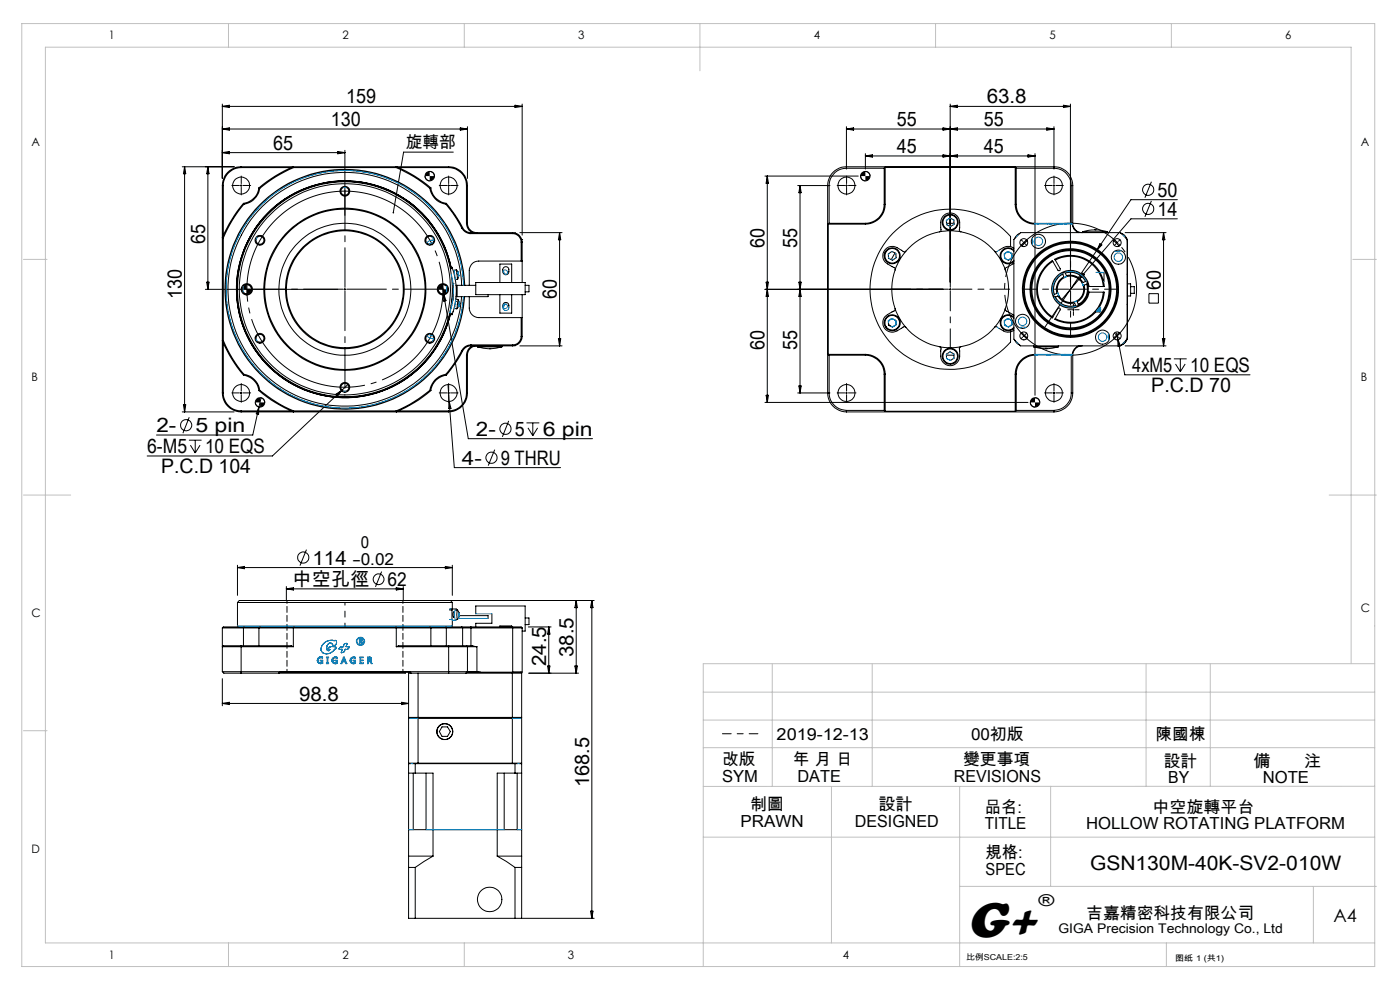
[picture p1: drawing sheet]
<svg xmlns="http://www.w3.org/2000/svg" width="297mm" height="210mm" viewBox="0 0 297 210" stroke-linecap="round" stroke-linejoin="round" font-family="sans-serif">
<g fill="none" stroke="#000" stroke-width=".21">
<path d="M38.7 35.4h11M39.2 35.4l.2 1.5h-.5zM39.2 35.4v52M44.1 35.4v26M44.1 35.4l.2 1.5h-.4zM47.2 27.4h52M47.2 22.1v15.7M47.2 22.6l1.4-.3v.5zM47.2 27.4l1.4-.3v.5zM47.2 32.4l1.4-.3v.5zM47.2 32.4h26M47.2 22.6h63.6"/>
<path d="M47.2 39.4h.2M47.2 39.4v44M47.4 39.4v10.6M51 39.4h.4M51.2 35.6a3.8 3.8 0 0 0-3.8 3.8M51.2 35.4a4 4 0 0 0-4 4M51.2 35.4v.2M51.2 39.1v.5M51.2 35.4h44M51.2 35.6h10.6M54.9 39.9a3.9 3.9 0 0 1-3.3 3.2M54.9 39.9l.2 .1"/>
<path d="M55.1 40a4 4 0 0 1-3.3 3.3M62.3 35.6a28.2 28.2 0 0 0-7.2 4.4M62.3 35.6l-.1-.2a27.3 27.3 0 0 0-7.3 4.5M62.3 35.6h21.7M71.6 32.1l1.6 .3-1.6 .2zM73.2 31.9v13.8M84 35.6a27.2 27.2 0 0 1 7.2 4.4M84 35.6l.1-.2a26.7 26.7 0 0 1 7.3 4.5M84.6 35.6h10.6M90.2 37.4a1.02 1.02 0 0 0 1 1M91.2 36.4a.96 .96 0 0 1 .9 1M91.2 40a4 4 0 0 0 3.4 3.3"/>
<path d="M91.4 39.9a3.8 3.8 0 0 0 3.3 3.2M91.4 39.9l-.2 .1M95 39.4h.4M95.2 39.1v.5M95.2 35.6a3.8 3.8 0 0 1 3.8 3.8M95.2 35.4a4 4 0 0 1 4 4M95.2 35.4v.2M96.2 32.3h-10.6l-2.2 12.8M97.6 27.1l1.6 .3-1.6 .2zM99 39.4h.2M99 39.4v8M99.2 26.9v10.9"/>
<path d="M99.2 39.4v8M109.3 22.3l1.5 .3-1.5 .2zM110.8 22.1v27.8M162.3 37.4h19.8M162.8 37.4v48M162.8 37.4l.2 1.5h-.5zM169.2 39.4h6.9M169.7 39.4v44M169.7 39.4l.3 1.5h-.5zM179.4 39.4h.4M179.6 26.9v9M179.6 27.4l1.5-.3v.5z"/>
<path d="M179.6 39.1v.5M182.6 37.4a1.02 1.02 0 0 0 1 1M183.6 32.6v3.3M183.6 33.1l1.5-.3v.5zM183.6 36.4a1.02 1.02 0 0 1 1 1M187.6 35.7h-8a3.6 3.6 0 0 0-3.7 3.7v8M187.6 35.7v7.6M187.8 35.5l-.2 .2M187.8 35.5h27.6M187.8 35.5v7.8M200.1 32.8v.5l3-.5v.5zM200.1 27.1v.5l3-.5v.5z"/>
<path d="M201.6 22.1v37.8M201.6 22.6l1.5-.3v.5zM201.6 22.6h25.5M215.4 35.5l.2 .2M215.4 35.5v7.8M215.6 35.7h8a3.6 3.6 0 0 1 3.7 3.7M215.6 35.7v7.6M218.1 32.8l1.5 .3-1.5 .2zM219.6 32.6v51.2M219.6 33.1h-36M222.1 27.1l1.5 .3-1.5 .2zM223.4 39.4h.4"/>
<path d="M223.6 39.1v.5M223.6 26.9v9M223.6 27.4h-44M225.6 22.3l1.5 .3-1.5 .2zM227.1 22.1v37.8M227.3 39.4h.3M227.3 39.4v8h.3M227.6 39.4a4 4 0 0 0-4-4h-44a4 4 0 0 0-4 4v44a4 4 0 0 0 4 4M227.6 39.4v8M244.3 38.6l-1.4 3.3M43.9 59.9h.4l-.2 1.5zM47.4 50.5v21.7"/>
<path d="M51.6 43.1a29.9 29.9 0 0 0-4.4 7.3l.2 .1M51.6 43.1l.2 .2M51.8 43.3a27.4 27.4 0 0 0-4.4 7.2M52 47.5h.1M52.2 47.4h.1M59.2 40.3v.1M59.4 40.2v.1M87 40.2v.1M87.2 40.3v.1M94.6 43.3a26.5 26.5 0 0 1 3.4 5.1M94.7 43.1a27.4 27.4 0 0 1 3.4 5.2M94.7 43.1l-.1 .2"/>
<path d="M95.4 49.6h.1M95.5 56.9l.4-.2 .1 .2M95.6 56.8a22.9 22.9 0 0 0-35-14.6 22.9 22.9 0 0 0-.6 38 22.9 22.9 0 0 0 35.5-13.6M95.7 56.8a23 23 0 0 0-33.5-15.7 23 23 0 0 0-5.2 36.6 23 23 0 0 0 36.5-5.6M96 56.9a14.3 14.3 0 0 1 0 9.7M96 56.9l-.4 .2M96 59.3l-.1 4.5M96.8 57.2l.4 .5M96.8 57.2l.3 2M96.8 57.2l-.5 .1M97.1 59.2l-.5 .1M97.3 58.1v.2"/>
<path d="M97.3 58.7l-.2 .5M97.3 58.3v.1M98 48.4a2.23 2.23 0 0 0 1.9 1.2M98.1 48.3a2 2 0 0 0 1.8 1M98.1 48.3l-.1 .1M99 47.4a2.19 2.19 0 0 0 1.3 1.9M99 47.4h.2M99.2 47.4a1.99 1.99 0 0 0 2 1.9M99.9 49.3h8.9M99.9 49.3v.3M99.9 49.6h8.9M100.9 59.9h10.5v2.6h-10.5z"/>
<path d="M106 59.9v-3.9h2.5v3.9M106.8 56.8l.4-.2a.85 .85 0 0 1 .8 .8 .85 .85 0 0 1-.8 .9l-.4-.2-.2-.5zM107.1 58.2h.4M108.8 49.6a1.81 1.81 0 0 1 1.8 1.8M108.8 49.3a2.05 2.05 0 0 1 2 2.1M108.8 49.3v.3M109.3 49.3l.1 .2M110.3 49.3h8.9M110.6 51.4v4M110.6 51.4h.2M110.7 50.8h.1M110.8 55.4h-9.2a1.99 1.99 0 0 0-2 2v3.1"/>
<path d="M110.8 51.4v8.5M118.7 49.3l.3 1.6h-.5zM118.7 49.3v24.1M162.5 59.9h.5l-.2 1.5zM169.5 59.9h.5l-.3 1.5zM175.7 47.5h7.9M175.7 47.5v27.7M175.9 47.4l-.2 .1M175.9 47.4h7.7M183.6 47.4v.1M187.6 43.3a4 4 0 0 1-4 4.1M187.6 43.3h.2"/>
<path d="M187.8 43.3a4.2 4.2 0 0 1-4.2 4.2M188.5 53.9l.7-.6 .8 .5 .1 .9-.8 .5-.8-.4zM189.9 53.7l-.8 1.4M189.9 57.2a12.3 12.3 0 0 0 0 8.3M192.2 53.3a.75 .75 0 0 1-1-.2 2.35 2.35 0 0 0-3.6 0 1.97 1.97 0 0 0 .7 2.9l.9 .5a.8 .8 0 0 1 .7 .7M192.2 53.3a12.7 12.7 0 0 0-2.3 3.9M199.3 49.2a.71 .71 0 0 0 .3-.9 2.36 2.36 0 0 1 1.4-3 2.01 2.01 0 0 1 2.6 1.9v1.1a.71 .71 0 0 0 .2 .9M199.3 49.2a12.5 12.5 0 0 0-7.1 4.1M199.3 49.2a12.1 12.1 0 0 1 4.5 0M200.8 47.4h1.6M201.5 46.2l.9 .5v.9l-.8 .5-.8-.4v-1M203.8 49.2a12.5 12.5 0 0 1 7.2 4.1"/>
<path d="M211 53.3l.2 .1 .4-.1M211 53.3a12.7 12.7 0 0 1 2.3 3.9M213 53.9l.8-.6 .9 .5v.9l-.8 .5-.8-.4M213.3 57.2a12.3 12.3 0 0 1 0 8.3M214.1 55v.1M214.4 52.3v-2.1a17 17 0 0 0-24.6-1.1 17 17 0 0 0 0 24.6 17 17 0 0 0 24.6-1.1v-2.2M214.4 52.3h-1l-1.5 .8M214.4 52.3l.7 .4M215.1 55.8l-1.2 .7a.8 .8 0 0 0-.6 .7M215.1 53.1a1.7 1.7 0 0 0-2.4 0 1.7 1.7 0 0 0 0 2.4 1.7 1.7 0 0 0 2.4-.1M215.1 53.3a1.54 1.54 0 0 0-2.3-.2 1.54 1.54 0 0 0 0 2.3 1.54 1.54 0 0 0 2.3-.2M215.4 43.3a4.2 4.2 0 0 0 4.2 4.2"/>
<path d="M215.4 43.3h.2M215.6 43.3a4 4 0 0 0 4 4.1M216.4 49.5l-.7 .4-.5 .7M217.1 51.3l.2 .3M217.3 51.3l-.2 .3M217.9 51l-1.1 1.2M222 47.4l.2 .1M222.8 47.4l.2 .1M223.3 55.4a7 7 0 0 0 0 11.9M223.3 55.4l-.1-.1a7.2 7.2 0 0 0 0 12.1l.1-.1M223.9 55.2l1 1.8a.29 .29 0 0 1-.1 .4 .29 .29 0 0 1-.4-.1l-1.1-1.9M223.9 55.2l-.1-.2a7.2 7.2 0 0 1 10.5 5.8h-3.4a3.8 3.8 0 0 0-5.9-2.6 3.8 3.8 0 0 0 0 6.4 3.8 3.8 0 0 0 5.9-2.6h3.4a7.2 7.2 0 0 1-10.5 5.7l.1-.1"/>
<path d="M223.9 55.2a7 7 0 0 1 10.2 5.6M225.4 58l.1 .2M225.5 58.2a3.6 3.6 0 0 0-1.8 4.3M225.5 58.2l.2 .5M225.7 58.7a3 3 0 0 0-1.5 3.5M225.7 58.7v.2a2.81 2.81 0 0 0-1.3 3.3h-.2M225.8 47.4l.2 .1M225.9 57.7l.1 .2M226 57.9a3.6 3.6 0 0 1 4.3 1.8M226 57.9l.2 .6M226.1 47.4l.1 .1M226.2 58.5a3 3 0 0 1 3.5 1.4"/>
<path d="M226.2 58.5l.1 .2a2.77 2.77 0 0 1 3.3 1.3l.1-.1M227.4 47.4v.1M227.5 47.5v.4a2.01 2.01 0 0 0 1.4 1.4M227.5 58.6a3.1 3.1 0 0 1 1.8 1M227.6 47.4a1.99 1.99 0 0 0 2 1.9M228.9 59.2l-3.6 4.3M229.7 58l.4 .3-1.2 .9zM229.7 49.2h5.2M229.7 49.2v.1M230.3 59.7l-.6 .2M230.5 59.6l-.2 .1M232.3 48.7l2.6 .5"/>
<path d="M232.3 48.7l-2.6 .5M232.3 48.7h.1M233.3 51.7l.5 .3-1.1 1.1zM234.2 57.8v2M234.9 49.2v.1M236.3 51l1.1 1.2M236.9 51.3l.2 .3M237.1 51.3l-.2 .3M237.8 49.5l.8 .4 .5 .9M237.8 49.5l.7 .4 .4 .7M238.7 49.3h8.7M239.1 50.8v21.1"/>
<path d="M239.1 50.8l-1.4-1.5h-21.2l-1.4 1.5v21.2l1.4 1.4h21.2M239.1 50.8v21.2l-1.4 1.4M239.1 58.2h.1M244.3 42.6l-1.4 3.4M246.8 49.3v24.1M246.8 49.3l.3 1.6h-.5zM249.8 46.4h-9.9l-11 12.8M249.8 42.4h-9.9l-18.4 27.2M43.6 61.4h28M47.4 72.2a27.4 27.4 0 0 0 4.4 7.2M47.4 72.2l-.2 .1a28.2 28.2 0 0 0 4.4 7.3M47.4 72.7v10.7"/>
<path d="M51.4 61.4a1.02 1.02 0 0 0 1 1M51.6 79.6a3.9 3.9 0 0 1 3.3 3.3M51.8 79.4a4 4 0 0 1 3.3 3.4M51.8 79.4l-.2 .2M52 75.2h.1M52.2 75.3h.1M52.4 60.4a1.02 1.02 0 0 1 1 1M73 61.4h.4M73.2 61.2v.4M93 61.4l.2 .6 .7 .4M93.8 60.4l.3 2M93.9 60.4a1.02 1.02 0 0 1 1.1 1"/>
<path d="M94.1 62.4l5.2 30.7h26.4M94.1 62.4l.5 1.4-.5 .1zM94.6 79.4a4 4 0 0 0-3.4 3.4M94.6 79.4l.1 .2M94.7 79.6a3.8 3.8 0 0 0-3.3 3.3M95.4 66.5l.5 .3 .1-.2M95.4 73.2h.1M95.4 66.3l.6 .3M95.5 66.6l-.5 2.1-1.5 3.4M95.6 66.6l-1.1 3.2-1 2.3M95.7 64.8l.1 .1M95.8 64.8l-.1 .5"/>
<path d="M96.1 60.1h.1M96.1 66.1h.1M96.1 60.6l-.1 3.3-.2-.1M96.2 60.9l-.1 2.8M96.4 65.4l.5 .1M96.4 64.9h.1M96.6 64h.1M96.7 63.5h.5M96.7 62.9h.2M96.7 60.5h.2M96.9 60.5v2.4M96.9 60.5h4"/>
<path d="M97.2 63.5l.2 .8M97.2 63.5l-.3 2M97.3 65l-.4 .5M97.3 64.6h.1M97.4 64.7h-.1M97.4 64.5h-.1M97.4 64.3v.1M97.4 64.3h.1M97.9 60.5a24.8 24.8 0 0 0-36-21.2 24.8 24.8 0 0 0-4 41.6 24.8 24.8 0 0 0 39.4-13.9l.6-4.1M98 74.4a27.8 27.8 0 0 1-3.4 5M98 74.4h.1M98.1 74.4a27.4 27.4 0 0 1-3.4 5.2"/>
<path d="M98.4 60.5a25.2 25.2 0 0 0-37.9-21 25.2 25.2 0 0 0-.6 43.3 25.2 25.2 0 0 0 38.5-19.9M98.6 60.5a25.4 25.4 0 0 0-37.5-21.6 25.4 25.4 0 0 0-2.6 43.2 25.4 25.4 0 0 0 39.8-16.9l.3-2.3M99 75.3h.2M99 75.3v8.1M99.2 75.3v8.1M99.6 62.9v2.5a2.05 2.05 0 0 0 2 2h9.2M99.9 73.4a2 2 0 0 0-1.8 1M99.9 73.2a2.17 2.17 0 0 0-1.9 1.2M99.9 73.4h8.9M99.9 73.2v.2M99.9 73.2h8.9M100.3 73.4a2.19 2.19 0 0 0-1.3 1.9"/>
<path d="M101.2 73.4a1.99 1.99 0 0 0-2 1.9M101.3 73.6l2.6 .4M101.3 73.6h5.2M101.3 73.4v.2M103.5 62.5v.4h-6.6M103.9 74h.1M106 62.5v3.9h2.5v-3.9M106.5 73.6l-2.6 .4M106.5 73.4v.2M106.6 65.2v-.4a.65 .65 0 0 1 .7-.6 .65 .65 0 0 1 .7 .6v.4M107.1 64.5h.4M108.8 73.2v.2"/>
<path d="M109.4 73.3l-.1 .1M110.3 73.4h8.9M110.6 71.4a1.81 1.81 0 0 1-1.8 1.8M110.6 67.4v4M110.6 71.4h.2M110.7 71.9v.1M110.8 71.4a2.05 2.05 0 0 1-2 2M110.8 62.5v8.9M111.4 60.5h.8v1.4h-.8M118.5 71.9h.5l-.3 1.5zM162.3 61.4h37.8M162.8 61.4l.2 1.5h-.5z"/>
<path d="M169.7 61.4l.3 1.5h-.5zM175.7 75.2l.2 .1M175.7 75.2h7.9M175.9 75.3v8.1a3.7 3.7 0 0 0 3.7 3.7M175.9 75.3h7.7M183.6 75.3a4 4 0 0 1 4 4.1M183.6 75.2a4.2 4.2 0 0 1 4.2 4.2M183.6 75.2v.1M187.6 79.4h.2M187.6 79.4v7.7M187.8 79.4v7.8M188.5 68l.7-.5 .8 .5 .1 .9-.8 .5-.8-.4z"/>
<path d="M188.5 68.5l.1 .4 .3 .3M189.1 67.7h.1M189.9 65.5l-.1 .4-.6 .3a2.46 2.46 0 0 0-1.9 2.4 2 2 0 0 0 3 1.6l.9-.6a.75 .75 0 0 1 1-.2M189.9 65.5a13.1 13.1 0 0 0 2.3 3.9M192.2 69.4a12.4 12.4 0 0 0 7.1 4.1M199.3 73.5a.71 .71 0 0 1 .3 1 2.37 2.37 0 0 0 1.8 3.1 2.07 2.07 0 0 0 2.2-2v-1.1a.71 .71 0 0 1 .2-1M199.3 73.5a12.1 12.1 0 0 0 4.5 0M200.8 75.3h1.6M200.8 76.1v-1l.7-.5 .9 .5v.9l-.8 .5M201.4 61.4h.4M201.6 61.2v.4M211 69.4a12.4 12.4 0 0 1-7.2 4.1"/>
<path d="M211.6 69.4l-.3-.1-.3 .1M211.9 69.6l1.3 .8h1.2M213 68l.8-.5 .9 .5v.9l-.8 .5M213.3 65.5a13.1 13.1 0 0 1-2.3 3.9M213.3 65.5l.1 .4 1.7 1M213.3 69v.1M215.1 70.1l-.7 .3M215.1 67.3a1.69 1.69 0 0 0-2.4-.1 1.69 1.69 0 0 0 0 2.4 1.69 1.69 0 0 0 2.4 0M215.1 67.5a1.54 1.54 0 0 0-2.3-.2 1.54 1.54 0 0 0 0 2.3 1.54 1.54 0 0 0 2.3-.2M215.2 72.1l.5 .7 .7 .4M215.4 79.4h.2M215.4 79.4v7.8"/>
<path d="M215.6 79.4v7.7M216.8 70.5l1.1 1.2M217.1 71.1l.2 .3M217.3 71.1l-.2 .3M219.3 73.6l2.6 .4M219.3 73.6h5.2M219.3 73.4v.2M219.6 75.3a4 4 0 0 0-4 4.1M219.6 75.2a4.2 4.2 0 0 0-4.2 4.2M221.9 74h.1M222.2 75.2l-.2 .1M223 75.2l-.2 .1"/>
<path d="M223.3 67.3l1.1-1.8a.28 .28 0 0 1 .4-.1 .28 .28 0 0 1 .1 .3l-1 1.9M223.7 62.5h-.2M223.9 63a3.5 3.5 0 0 0 4.3 1.8M223.9 63l-.2 .1M224.2 62.2l-.5 .3M224.4 62.8a3.1 3.1 0 0 0 3.6 1.4M224.4 62.8l.2-.1a2.81 2.81 0 0 0 3.3 1.4l.1 .1M224.4 62.8l-.5 .2M224.5 73.6l-2.6 .4M224.5 73.4v.2M226 75.2l-.2 .1M226.2 75.2l-.1 .1"/>
<path d="M226.9 61.4h.4M227.1 61.2v.4M227.4 75.2v.1M227.5 65.7h.4M227.6 75.3h-.3v8.1M227.6 75.3v8.1M227.7 65.5v.4M228 64.2l.2 .6M228.2 64.8l.1 .2M228.5 64l.2 .5M228.9 73.4l-1 .7-.4 1.1M229.6 73.4a1.99 1.99 0 0 0-2 1.9"/>
<path d="M230 60.5a3.1 3.1 0 0 1-1.5 3.5M230 60.5l-.2 .1a2.77 2.77 0 0 1-1.4 3.2l.1 .2M230.5 60.3a3.5 3.5 0 0 1-1.8 4.2M230.5 60.3l.2-.1a3.8 3.8 0 0 1-1.9 4.6l-.1-.3M230.5 60.3l-.5 .2M231.1 60.8a4 4 0 0 0-6.2-2.8 4 4 0 0 0 0 6.7 4 4 0 0 0 6.2-2.7M232.7 65.9h.6M233.3 65.9l.2 .1-.2 .2h-.8M233.3 65.2l.2 .1M233.3 65.5l.2 .1M233.5 65.7l-.2 .2M234.1 62a7 7 0 0 1-10.2 5.6"/>
<path d="M236.9 70.6l.2 1.3M236.9 71.1l.2 .3M237.1 71.9l1.5 7.6h26.6M237.1 71.9l.1 1.5 .5-.1M237.1 71.9l.6 1.4M237.1 71.1l-.2 .3M237.4 70.5l-1.1 1.2M238.7 73.4h8.7M238.9 72.1l-.4 .7-.7 .4M239.1 72l-.5 .8-.8 .5M239.1 64.5h.1M239.2 60.2h.7v2.6h-.7"/>
<path d="M239.9 60.8h.7v1.4h-.7M243.7 62.3h2v2h-2zM246.6 71.9h.5l-.3 1.5zM249 76.1h2.7M249.4 77.2l1 1.6M250.4 76.1v2.7M251.4 77.2l-1 1.6M38.7 87.4h11M38.9 85.9h.5l-.2 1.5zM40.1 93.4h2.7M40.1 88.5l-1.3 3.4M40.4 94.4l1 1.7"/>
<path d="M41.4 93.4v2.7M42.4 94.4l-1 1.7M47.2 83.4a4 4 0 0 0 4 4M47.2 83.4h.2M47.4 83.4a3.8 3.8 0 0 0 3.8 3.8M51 83.4h.4M51.2 83.2v.4M51.2 87.2v.2M51.2 87.4h44M51.2 87.2h10.6M54.2 85.4v.1a.97 .97 0 0 0 1 .9M54.9 86.4l-1.3 5.9h-20.4"/>
<path d="M54.9 86.4v1.5l-.5-.1zM54.9 82.9a28.6 28.6 0 0 0 7.3 4.5l.1-.2M55.1 82.8a29.4 29.4 0 0 0 7.2 4.4M55.1 82.8l-.2 .1M55.2 84.4a1.02 1.02 0 0 1 1 1M55.4 84.4l-.5 2M59.2 82.3v.1M59.4 82.4v.1M62.3 87.2h21.7M71.3 83.6l1.3-.8-1 1.2zM72.6 82.8l-14.8 13.9h-26.6M73.8 81.6l-1.2 1.2"/>
<path d="M84.6 87.2h10.6M87 82.4v.1M87.2 82.3v.1M91.2 82.8a28.4 28.4 0 0 1-7.2 4.4M91.2 82.8l.2 .1M91.4 82.9a28 28 0 0 1-7.3 4.5l-.1-.2M95 83.4h.4M95 81.6l.3 3.6M95.2 83.2v.4M95.2 87.2v.2M95.3 85.2l1.1 14h22.5M95.3 85.2l.4 1.4-.5 .1z"/>
<path d="M99 83.4a3.8 3.8 0 0 1-3.8 3.8M99 83.4h.2M99.2 83.4a4 4 0 0 1-4 4M105 95.4l-1.4 3.4M107.9 89.3l-1.3 3.4M111.7 89.7h2.7M112 90.8l1 1.6M113 89.7v2.7M114.1 90.8l-1.1 1.6M162.3 85.4h55.8M162.5 83.8h.5l-.2 1.6zM169.2 83.4h6.9"/>
<path d="M169.5 81.9h.5l-.3 1.5zM179.4 83.4h.4M179.6 83.2v.4M179.6 87.1v.3M179.6 87.4h44M179.6 87.1h8M187.6 87.1l.2 .1M187.8 87.2h27.6M215.6 87.1l-.2 .1M215.6 87.1h8M218.6 85.4l.1 .4 .3 .4 .6 .2M219.6 84.4a1.02 1.02 0 0 1 1 1"/>
<path d="M223.4 83.4h.4M223.6 83.2v.4M223.6 87.1v.3M227.3 83.4a3.7 3.7 0 0 1-3.7 3.7M227.3 83.4h.3M227.6 83.4a4 4 0 0 1-4 4M50.4 119.9v6.4M65 116.6l-1.4 3.4M96 119.9v6.4M47.2 133.2h4.4M47.2 133.2v9.3M50.4 120.4h45.6"/>
<path d="M50.4 120.4l1.5-.3v.5zM50.4 127.8h45.6M50.4 127.8l.4-.4h44.8l.4 .4M50.4 127.8v5M50.4 132.8v.2M51.2 137h-3.8l-.2 .2h15M51.2 137v5.8M51.2 137h10.6l.4 .2M51.6 133.2h3.3M51.6 133.2v3.8M51.8 133h3.3M51.8 133h-4.4l-.2 .2"/>
<path d="M51.8 133l-.2 .2M54.9 133.2h7.3M54.9 133.2v3.8M55.1 133h7.2M55.1 133l-.2 .2M60.7 124.4v2.9M60.7 124.9h24.8M60.7 124.9l1.6-.2v.5zM62.2 133.2h21.9M62.2 133.2v4M62.3 133h21.7M62.3 133l-.1 .2"/>
<path d="M71.1 139.5a.48 .48 0 0 0-.5 .6M81 121.2l-1.3 3.3M84 133h7.2M84 133l.1 .2M84.1 124.7l1.4 .2-1.4 .3zM84.1 133.2h7.3M84.1 137.2h15.1M84.1 133.2v4M85.5 124.4v2.9M91.2 133h3.4M91.2 133l.2 .2M91.4 133.2h3.3"/>
<path d="M91.4 133.2v3.8M94.5 120.1l1.5 .3-1.5 .2zM94.6 133h3.4M94.6 133l.1 .2M94.7 133.2h3.4M94.7 133.2v3.8M95.2 137h3.8M95.2 137v5.8M95.2 137h-10.6l-.5 .2M95.4 129.4h.5M95.4 129.2h.6M95.8 132.8v.2"/>
<path d="M95.9 129.4v2M96 129.2l-.1 .2M96 129.2h.8v.2M96 127.8v1.4M96 131.6v1.2M96.2 130.9h.2M96.2 129.9h.2M96.3 129.8l-.1 .1a.83 .83 0 0 0 .2 1.1M96.6 131.4h.4M96.6 129.4h.4M97.3 130.6l.1-.1-.1 .4M97.3 130.5h.1"/>
<path d="M97.3 130.4h.1M97.3 130.9h.1M97.3 129.9l.1 .3M97.3 129.9l.1 .2M97.4 130.2l-.4-.8v2l.4-.9M97.4 130.4v.2h6.1v.6M98 133h1.9M98 133l.1 .2M98.1 133.2h12.7M98.1 133.2v3.8M99 137h1.3l.9 .2M99 137l.2 .2"/>
<path d="M99.2 137.2h2M99.2 137.2v5.3M99.9 133h8.9M99.9 133v4M100.9 130.2v-1.7h10.5v5.4h-.6M101.2 137.2v5.3M104.4 130.2v2h-3.5v.8M106 133v-.2h2.5v.2M108.8 133h.3a2.25 2.25 0 0 1 1.7 .2M108.8 133v9.6M110.8 133.2v9.4h-2M111.4 131.1h.8v1.4h-.8"/>
<path d="M112.1 133h4.8M116.4 133v9.8M116.4 133l.3 1.5h-.5zM122.2 127.4v15.4M122.2 127.4l.3 1.5h-.5zM125.6 127.4l.2 1.5h-.5zM125.6 127.4v67.4M126 127.4h-32.3M47.2 144v5.7M47.2 149.2h39.5M47.2 149.2l1.4-.2v.5zM47.2 142.5h52"/>
<path d="M47.2 142.5l.3 .3h3.7M51.2 142.8h8M59.2 142.8l.1-.2h27.7l.2 .2M85.2 149l1.5 .2-1.5 .3zM86 142.6v.2h-26.8M86.7 152.2l.2 .2M86.7 152.2h2M86.7 142.8h.5M86.7 142.8v9.4M86.9 142.6h.1M86.9 142.6l-.2 .2M87.2 142.8h8"/>
<path d="M88.7 152.4h-2v9.5M88.7 152.2v.2M88.7 152.4h20M88.7 142.8v9.4M88.7 152.4v9.6M88.7 152.2h20M93.8 154.2h1.1l.6 1-.6 1h-1.1l-.6-1zM95.2 142.8h3.6M98.8 142.8h9.9M99.1 142.6h2.8M99.2 142.5h2M99.2 142.5l-.4 .3"/>
<path d="M101.2 142.5l.7 .1M101.9 142.6h6.9M108.7 152.4h2v9.5M108.7 152.2h2M108.7 152.2v.2M108.7 142.8v-.2h1.8l.2 .2M108.7 142.8h2M108.7 142.8v9.4M108.7 152.4v9.6M110.7 152.2l-.2 .2M110.7 142.8v9.4M112.2 142.8h10.5"/>
<path d="M116.2 141.3h.5l-.3 1.5zM122 141.3h.5l-.3 1.5zM86.7 161.9h24M86.7 176h24M86.7 164h1.4M86.7 161.9l.1 .1M87.2 162h-.5v19.6M87.6 162h.5M87.7 164v12M88.1 164h3.8v17.6M88.1 162v2M88.1 162h21.2"/>
<path d="M90.4 164v12M107 164v12M109.3 162h.5M109.3 164h1.4M109.3 162v2M109.3 164h-3.8v17.6M109.7 164v12M110.2 162h.5v19.6M110.7 161.9l-.1 .1M86.7 184v10.8h1.4M86.7 181.6h5.2M86.7 184h1.4"/>
<path d="M86.7 181.6v2.4M88.1 194.8h21.2M88.1 184v10.8M91.9 181.6l-3.8 2.4M105.5 181.6h5.2M105.5 181.6l3.8 2.4M109.3 184h1.4M109.3 184v10.8M110.7 181.6v2.4M110.7 184v10.8h-1.4M110.8 194.8h15.2M125.3 193.3h.5l-.2 1.5z"/>
<circle cx="51.2" cy="39.4" r="1.79"/>
<circle cx="91.2" cy="37.4" r=".99"/>
<circle cx="95.2" cy="39.4" r="1.8"/>
<circle cx="179.6" cy="39.4" r="1.8"/>
<circle cx="183.6" cy="37.4" r="1"/>
<circle cx="223.6" cy="39.4" r="1.79"/>
<circle cx="55.1" cy="51" r=".85"/>
<circle cx="55.2" cy="51" r="1.03"/>
<circle cx="73.2" cy="40.5" r="1.04"/>
<circle cx="73.2" cy="40.6" r=".85"/>
<circle cx="91.2" cy="51" r="1.03"/>
<circle cx="91.2" cy="51" r=".84"/>
<circle cx="189.3" cy="54.3" r="1.7"/>
<circle cx="189.3" cy="54.3" r="1.55"/>
<circle cx="201.6" cy="47.2" r="1.7"/>
<circle cx="201.6" cy="47.2" r="1.55"/>
<circle cx="217.2" cy="51.5" r=".84"/>
<circle cx="220.3" cy="51.2" r="1.5"/>
<circle cx="237" cy="51.5" r=".85"/>
<circle cx="237.3" cy="54.6" r="1.48"/>
<circle cx="243.6" cy="44.3" r="1.18"/>
<circle cx="243.6" cy="40.2" r="1.18"/>
<circle cx="52.4" cy="61.4" r="1.2"/>
<circle cx="52.4" cy="61.4" r="1"/>
<circle cx="55.1" cy="71.8" r=".84"/>
<circle cx="55.2" cy="71.8" r="1.03"/>
<circle cx="73.1" cy="61.4" r="12.6"/>
<circle cx="73.1" cy="61.4" r="12.4"/>
<circle cx="73.2" cy="61.4" r="17.2"/>
<circle cx="73.2" cy="61.4" r="17"/>
<circle cx="73.2" cy="61.4" r="22.4"/>
<circle cx="73.2" cy="61.3" r="14"/>
<circle cx="73.2" cy="61.4" r="22.8"/>
<circle cx="91.2" cy="71.8" r="1.03"/>
<circle cx="91.2" cy="71.8" r=".83"/>
<circle cx="94" cy="61.4" r="1.2"/>
<circle cx="94" cy="61.4" r="1"/>
<circle cx="189.3" cy="68.5" r="1.7"/>
<circle cx="189.3" cy="68.5" r="1.55"/>
<circle cx="201.6" cy="75.6" r="1.55"/>
<circle cx="201.6" cy="75.6" r="1.7"/>
<circle cx="216.9" cy="68.2" r="1.5"/>
<circle cx="217.2" cy="71.3" r=".83"/>
<circle cx="227.1" cy="61.4" r="8.2"/>
<circle cx="227.1" cy="61.4" r="10.2"/>
<circle cx="227.1" cy="61.4" r="8.6"/>
<circle cx="227.1" cy="61.4" r="10"/>
<circle cx="227.1" cy="61.4" r="8.4"/>
<circle cx="227.1" cy="61.4" r="9.8"/>
<circle cx="233.9" cy="71.5" r="1.51"/>
<circle cx="237" cy="71.3" r=".84"/>
<circle cx="39.5" cy="90.2" r="1.19"/>
<circle cx="51.2" cy="83.4" r="1.79"/>
<circle cx="55.2" cy="85.3" r="1"/>
<circle cx="73.2" cy="82.2" r="1.05"/>
<circle cx="73.2" cy="82.2" r=".84"/>
<circle cx="95.2" cy="83.4" r="1.8"/>
<circle cx="104.3" cy="97.1" r="1.19"/>
<circle cx="107.2" cy="91" r="1.18"/>
<circle cx="179.6" cy="83.4" r="1.8"/>
<circle cx="219.6" cy="85.3" r=".99"/>
<circle cx="223.6" cy="83.4" r="1.79"/>
<circle cx="64.3" cy="118.3" r="1.18"/>
<circle cx="80.3" cy="122.9" r="1.15"/>
<circle cx="94.3" cy="155.2" r="1.68"/>
<circle cx="94.4" cy="155.2" r="1.7"/>
<circle cx="103.9" cy="190.8" r="2.6"/>
</g>
<path d="M67.1 41.5a20.8 20.8 0 0 0-8.4 34.8 20.8 20.8 0 0 0 34.5-9.4 20.8 20.8 0 0 0-24.9-25.8l-1.2 .4" fill="none" stroke="#000" stroke-width=".21" stroke-dasharray="30.5 1.3 1.3 1.3" stroke-dashoffset="1.3" stroke-linecap="butt"/>
<path d="M231.2 74.7a14 14 0 0 0 5.7-23.4 14 14 0 0 0-23.3 6.2 14 14 0 0 0 16.6 17.5l1-.3" fill="none" stroke="#000" stroke-width=".21" stroke-dasharray="30.5 1.3 1.3 1.3" stroke-dashoffset="5.6" stroke-linecap="butt"/>
<path d="M73.2 132.8v-5" fill="none" stroke="#000" stroke-width=".21" stroke-dasharray="30.5 1.3 1.3 1.3" stroke-dashoffset="29.9"/>
<g fill="none" stroke="#000" stroke-width=".21" stroke-dasharray="30.5 1.3 1.3 1.3">
<path d="M50.8 39.3h-1.6M51.2 38.9v-1.6M51.2 39.7v1.6M51.6 39.3h1.6M94.8 39.3h-1.6M95.2 38.9v-1.6M95.2 39.7v1.6M95.6 39.3h1.6M179.2 39.3h-1.6M179.6 38.9v-1.6M179.6 39.7v1.6M180 39.3h1.6"/>
<path d="M223.2 39.3h-1.6M223.6 38.9v-1.6M223.6 39.7v1.6M224 39.3h1.6M216.9 51.2l-.3-.4M216.9 51.7l-.3 .4M217.5 51.7l.3 .4M217.5 51.2l.3-.4M236.7 51.2l-.3-.4M236.7 51.7l-.3 .4M237.3 51.7l.3 .4M237.3 51.2l.3-.4"/>
<path d="M216.9 71l-.3-.4M216.9 71.5l-.3 .4M217.5 71.5l.3 .4M217.5 71l.3-.4M227.3 65.7h-.8M227.7 65.3v-.8M227.7 66.1v.8M228.1 65.7h.8M236.7 71l-.3-.4M236.7 71.5l-.3 .4M237.3 71.5l.3 .4M237.3 71l.3-.4"/>
<path d="M50.8 83.3h-1.6M51.2 82.9v-1.6M51.2 83.7v1.6M51.6 83.3h1.6M94.8 83.3h-1.6M95.2 82.9v-1.6M95.2 83.7v1.6M95.6 83.3h1.6M179.2 83.3h-1.6M179.6 82.9v-1.6M179.6 83.7v1.6M180 83.3h1.6"/>
<path d="M223.2 83.3h-1.6M223.6 82.9v-1.6M223.6 83.7v1.6M224 83.3h1.6"/>
</g>
<path d="M72.8 61.3h-20.6M73.2 60.9v-20.6M73.2 61.7v20.6M73.6 61.3h20.6" fill="none" stroke="#000" stroke-width=".21" stroke-dasharray="30.5 1.3 1.3 1.3" stroke-dashoffset="22.1"/>
<path d="M226.7 61.3h-9.8M227.1 60.9v-9.8M227.1 61.7v9.8M227.5 61.3h9.8" fill="none" stroke="#000" stroke-width=".21" stroke-dasharray="30.5 1.3 1.3 1.3" stroke-dashoffset="27.5"/>
<path d="M201.2 61.3h-12.2M201.6 60.9v-12.2M201.6 61.7v12.2M202 61.3h12.2" fill="none" stroke="#000" stroke-width=".21" stroke-dasharray="30.5 1.3 1.3 1.3" stroke-dashoffset="26.3"/>
<path d="M153.3 155.6h7.5" fill="none" stroke="#000" stroke-width=".21" stroke-dasharray="30.5 1.3 1.3 1.3" stroke-dashoffset="28.6"/>
<path d="M60.9 127.4v15.2M85.5 127.4v15.2" fill="none" stroke="#000" stroke-width=".21" stroke-dasharray="1.3 .6" stroke-dashoffset=".6"/>
<g fill="none" stroke="#c0c0c0" stroke-width=".21">
<path d="M4.6 5h287v200h-287zM48.5 5v5M98.5 5v5M148.5 5v10M198.5 5v5M248.5 5v5M5 55h5M287 55h5M5 105h10M282 105h10M5 155h5M149.2 152.7h142.4"/>
<path d="M149.2 146.8h142.4M149.2 158.6h142.4M163.8 140.8v26M185 140.8v26M243.1 140.8v26M256.8 140.8v26M286.6 140.8v-130.8h-277v190h282M291.6 140.8h-142.4v64.2M149.2 177.6h142.4M176.4 166.8v33.2M203.6 166.8v38.2M222.9 166.8v21.2"/>
<path d="M291.6 166.8h-142.4M203.6 188h88.4M278.6 188v12M48.5 200v5M98.5 200v5M247.4 200v5"/>
</g>
<g fill="#000">
<path d="M182.8 36.7l-.2 .7h1v-1zM183.6 37.4v1l.1-.1a.97 .97 0 0 0 .9-.9zM218.8 84.7l-.2 .7h1v-1zM219.6 85.4v1a1.02 1.02 0 0 0 1-1z"/>
<path d="M83.3 45l.1 .3v-.2v.2l.2-.1-.1-.2zM52.4 61.4v1a1.02 1.02 0 0 0 1-1zM51.7 60.6l-.3 .8h1v-1zM93.9 61.4v1a1.02 1.02 0 0 0 1.1-1zM93.3 60.6l-.3 .8h.9v-1zM91.2 37.4v1l.1-.1a.91 .91 0 0 0 .8-.9zM90.6 36.5l-.3 .3-.1 .6h1v-1zM55.2 85.4v1a1.02 1.02 0 0 0 1-1zM54.4 84.7l-.2 .7h1v-1z"/>
</g>
<g fill="none" stroke="#0080c0" stroke-width=".21">
<path d="M72.9 39.7h.5M54.6 50.3l-.3 .5M91.7 50.3l.3 .5M91.8 51.5l-.7 .3M92 51h-.6l-.8 .5M94.1 47.4h.1M94.3 47.5h.1M95.7 58.2a14.5 14.5 0 0 1-.3 8.1M96.3 57.3l.3 2M96.8 52.6h.1M97.2 57.7h.1M97.2 57.7l.1 .4"/>
<path d="M97.3 58.1l-.1 .1M97.3 58.1h.1M97.3 58.1h-.1M97.3 58.3v.1M97.3 58.4v.3zM97.3 58.4h.1M98.1 57.8h.1M106.7 57.7a.5 .5 0 0 1 .5-.4 .5 .5 0 0 1 .5 .5 .5 .5 0 0 1-.5 .5M106.8 57.4l.3 .8M188.5 54.6l.2 .2M188.6 53.7l-.1 .3M189.1 53.4h.3"/>
<path d="M189.5 55.1h-.3M189.9 53.6l.2 .4M190.1 54.5l-.2 .3M200.8 47.5l.2 .3M200.9 46.6l-.1 .3M201.4 46.3h.3M201.5 46.2l-.7 .5M201.8 48h-.4M202.2 46.6l.2 .3M202.4 47.4l-.2 .3M211.9 53.1l-.3 .2M213 53.9l.1 .9"/>
<path d="M213.1 54.6l.2 .2M213.2 53.7l-.1 .3M213.6 53.4h.4M214.1 55.1h-.4M214.5 53.6l.2 .4M214.7 54.5l-.2 .3M216 49.8l-.4 .5M218.9 50.6l.2 .8-.1 .6M219.6 47.4h7.8l.1 .1h-7.9zM220 47.4l.2 .1M222.5 47.4l.2 .1-.1-.1M225.4 58a3.8 3.8 0 0 0-1.9 4.5"/>
<path d="M225.8 58.9l.5-.2zM225.9 57.7a3.8 3.8 0 0 1 4.6 1.9M232.5 57.8h1.6M233.4 57.8h.8M234.1 59.8h.1M237.9 53.2l-.9 .2-.5-.1M238.2 49.8l.4 .5M51.6 60.7v1.3M54.3 71.9l.3 .5M90.6 71.2l.6 .5h.8M91.1 70.9l.7 .3M92 71.9l-.3 .5"/>
<path d="M94.1 75.3h.1M94.3 75.2h.1M94.8 60.7v1.3M95.4 66.3h.1M96.7 63.5l-.3 1.9M96.8 70.2h.1M97.3 65h.1M97.3 64.5v.5M97.4 64.1h.1M97.4 64.1v.4M98.1 64.9h.1M98.4 60.5a25.2 25.2 0 0 0-36.8-21.5 25.2 25.2 0 0 0-3.7 42.4 25.2 25.2 0 0 0 39.9-14.8l.5-3.7"/>
<path d="M106.6 65.2a.65 .65 0 0 0 .7 .7 .65 .65 0 0 0 .7-.7M107.1 64.5l-.3 .8M188.5 68.5a.8 .8 0 0 1 .9-.8 .8 .8 0 0 1 .6 1 .8 .8 0 0 1-1.1 .5M188.6 67.9l-.1 .4M189.2 69.3h.3M189.4 67.6l-.3 .1M189.9 67.9l.2 .2M190.1 68.7l-.2 .3M200.8 75.9l.2 .3M200.8 76.1l.8 .4M200.9 75l-.1 .3M201.4 74.7h.3"/>
<path d="M201.8 76.4h-.4M202.2 75l.2 .3M202.4 75.8l-.2 .3M211.6 69.4l.3 .2M213 68l.1 1 .8 .4M213.1 68.7l.2 .4M213.2 67.9l-.1 .4M213.7 69.3h.4M214 67.6l-.4 .1M214.5 67.9l.2 .2M214.7 68.7l-.2 .3M215.6 72.5l.4 .4"/>
<path d="M217.7 69.5l-.6-.2-.8 .2M219.6 75.2h7.9l-.2 .1h-7.7zM220.2 75.2l-.2 .1M222.5 75.3l.2-.1-.1 .1M223.7 63.1a3.9 3.9 0 0 0 4.6 1.9M224.4 62.2l.2 .5zM227.9 64.1l.5-.3zM229.8 60.6l-.2-.6 .2 .6M232.6 66h.9M232.8 65.7h.7M232.9 65.6h.6M233 65.5h.3"/>
<path d="M233.1 65.3h.4M233.2 65.2h.1M235.2 70.8l-.1 .5 .2 .8M238.6 72.5l-.4 .4M72.9 83h.5M50.4 132.8h45.6M67.6 139.5l.5-.2 .3 .1v.2a.57 .57 0 0 0-.9 .3 .57 .57 0 0 0 .8 .7v-.4h-.4v-.2h.6v.7a.74 .74 0 0 1-1-.2 .74 .74 0 0 1 .1-1zM68.7 136.5a3.1 3.1 0 0 1 2.4-.7 .56 .56 0 0 1 .1 1 .56 .56 0 0 1-.9-.4 .87 .87 0 0 0-1 .6 .87 .87 0 0 0 .4 1l.3-.2-.4-.2a1.15 1.15 0 0 1 1.7-.2l-.3 .3a1.85 1.85 0 0 1-2.8 .5 1.46 1.46 0 0 1 .5-1.7zM69.3 139.4h.4l-.1 .1v1.1h.1v.2h-.4v-.2h.1v-1.1zM71.1 139.5l.4 .1v-.2a.74 .74 0 0 0-1.1 .7 .74 .74 0 0 0 1.2 .6v-.7h-.5v.2h.3v.4h-.3a.49 .49 0 0 1-.5-.5M72.7 137.2h-.1a.51 .51 0 0 0-.7 .5l.7 .1-.2 .7 .7-.3M72.7 137.2h.1"/>
<path d="M72.7 137.2l.2-.3a.44 .44 0 0 1 .6-.4l.1 .1-.2 .6h.7a.61 .61 0 0 1-.9 .5l-.1 .4M72.8 139.4h.2l.6 1.4h-.2l-.2-.4h-.6l-.1 .4h-.2zM72.9 139.6l.3 .6h-.5zM73.1 138.1v.1M74.5 139.5l.7-.1 .2 .2a.56 .56 0 0 0-.9 .4 .56 .56 0 0 0 .7 .6v-.4h-.3v-.2h.5v.7a.73 .73 0 0 1-1-.2 .73 .73 0 0 1 .1-1zM76.2 135.6l.6 .1v.2l-.2 .2 .3 .4-.4-.4-.1 .4h-.2zM76.3 139.4h.7v.1h-.5v.5h.5v.2h-.5v.4h.6v.2h-.8zM76.4 135.7h.3l-.1 .3h-.2zM76.6 136.1h.1M78 139.4l.7 .1 .1 .4-.3 .2 .5 .7h-.3l-.3-.6h-.3v.6h-.1zM78.1 139.5h.3a.27 .27 0 0 1 .2 .3 .27 .27 0 0 1-.2 .2h-.3zM95.4 131.4h.5l.1 .2h.7v-.2"/>
<path d="M95.4 129.2h.1M96.3 129.8h.1M96.6 129.4h.1M96.6 129.4v2M97.2 131.2h6.3M97.3 130.4l.1-.3-.1 .5M97.3 129.9h.1M97.4 130.6l-.1 .2M100.9 130.2h3.5M78.5 140.1h.1M86.9 152.4h1.8M108.7 152.4h1.8"/>
<path d="M86.7 176h1M87.2 162h.4M90.4 176h16.6M109.7 176h1M109.8 162h.4"/>
<circle cx="213.9" cy="54.3" r=".81"/>
<circle cx="220.3" cy="51.2" r=".89"/>
<circle cx="237.2" cy="54.5" r=".9"/>
<circle cx="107.2" cy="64.9" r=".5"/>
<circle cx="213.9" cy="68.5" r=".8"/>
<circle cx="216.9" cy="68.2" r=".9"/>
<circle cx="233.9" cy="71.5" r=".9"/>
<circle cx="76.5" cy="136" r=".75"/>
<circle cx="76.5" cy="136" r=".88"/>
</g>
<text font-size="11" x="205.1" y="198.7">G+</text>
<g font-size="4.2">
<text x="73.5" y="21.9">159</text>
<text x="209.3" y="21.9">63.8</text>
<text x="70.2" y="26.7">130</text>
<text x="190.3" y="26.7">55</text>
<text x="208.7" y="26.7">55</text>
<text x="57.9" y="31.8">65</text>
<text x="190.3" y="32.5">45</text>
<text x="208.7" y="32.5">45</text>
<text x="245.6" y="41.8">50</text>
<text x="245.6" y="45.8">14</text>
<text x="43.5" y="51.7" transform="rotate(-90 43.5 51.7)">65</text>
<text x="162.2" y="52.7" transform="rotate(-90 162.2 52.7)">60</text>
<text x="169.1" y="52.7" transform="rotate(-90 169.1 52.7)">55</text>
<text x="38.6" y="63.5" transform="rotate(-90 38.6 63.5)">130</text>
<text x="118.1" y="63.5" transform="rotate(-90 118.1 63.5)">60</text>
<text x="246.3" y="61.5" transform="rotate(-90 246.3 61.5)">60</text>
<text x="162.2" y="74.3" transform="rotate(-90 162.2 74.3)">60</text>
<text x="169.1" y="74.3" transform="rotate(-90 169.1 74.3)">55</text>
<text x="240.2" y="78.9">4xM5</text>
<text x="244.2" y="83.1">P.C.D 70</text>
<text x="252.5" y="78.9">10 EQS</text>
<text x="33.2" y="91.7">2-</text>
<text x="41.5" y="91.7">5 pin</text>
<text x="101" y="92.5">2-</text>
<text x="109.2" y="92.5">5</text>
<text x="115.1" y="92.5">6 pin</text>
<text x="31.2" y="96.1">6-M5</text>
<text x="34.2" y="100.4">P.C.D 104</text>
<text x="43.5" y="96.1">10 EQS</text>
<text x="98" y="98.6">4-</text>
<text x="106.2" y="98.6">9 THRU</text>
<text x="66.3" y="119.8">114</text>
<text x="115.8" y="141.3" transform="rotate(-90 115.8 141.3)">24.5</text>
<text x="121.6" y="139.4" transform="rotate(-90 121.6 139.4)">38.5</text>
<text x="63.5" y="148.6">98.8</text>
<text x="125" y="166.9" transform="rotate(-90 125 166.9)">168.5</text>
<text x="231.2" y="184.5">GSN130M-40K-SV2-010W</text>
</g>
<g font-size="4.1">
<text x="62" y="124.3">中空孔徑</text>
<text x="82.2" y="124.3">62</text>
</g>
<text font-size="3.9" x="282.9" y="195.5">A4</text>
<g font-size="3.5">
<text x="86.1" y="31.4">旋轉部</text>
<text x="74.8" y="119.8">-0.02</text>
<text x="76.5" y="116.2">0</text>
<text x="164.8" y="157">2019-12-13</text>
<text x="206" y="157">00初版</text>
<text x="245.2" y="157">陳國棟</text>
<text x="153.2" y="162.3">改版</text>
<text x="153.2" y="165.8">SYM</text>
<text x="168.2" y="162.3">年 月 日</text>
<text x="169.2" y="165.8">DATE</text>
<text x="202.4" y="165.8">REVISIONS</text>
<text x="204.3" y="162.3">變更事項</text>
<text x="246.9" y="162.6">設計</text>
<text x="247.9" y="166.1">BY</text>
<text x="265.9" y="162.6">備</text>
<text x="267.9" y="166.1">NOTE</text>
<text x="276.6" y="162.6">注</text>
<text x="159.1" y="171.9">制圖</text>
<text x="186.4" y="171.9">設計</text>
<text x="208.9" y="172.4">品名:</text>
<text x="244.5" y="172.4">中空旋轉平台</text>
<text x="157.1" y="175.4">PRAWN</text>
<text x="181.3" y="175.4">DESIGNED</text>
<text x="208.9" y="175.9">TITLE</text>
<text x="230.4" y="175.9">HOLLOW ROTATING PLATFORM</text>
<text x="209.1" y="182.1">規格:</text>
<text x="209.1" y="185.6">SPEC</text>
<text x="220.3" y="192.2">®</text>
<text x="230.5" y="194.8">吉嘉精密科技有限公司</text>
</g>
<text font-size="2.8" x="224.5" y="197.8">GIGA Precision Technology Co., Ltd</text>
<g font-size="2.5">
<text x="23.1" y="8.4">1</text>
<text x="72.7" y="8.4">2</text>
<text x="122.7" y="8.4">3</text>
<text x="172.7" y="8.4">4</text>
<text x="222.7" y="8.4">5</text>
<text x="272.7" y="8.4">6</text>
<text x="6.7" y="30.9">A</text>
<text x="288.7" y="30.9">A</text>
<text x="6.7" y="80.9">B</text>
<text x="288.7" y="80.9">B</text>
<text x="6.7" y="130.9">C</text>
<text x="288.7" y="129.9">C</text>
<text x="6.7" y="180.9">D</text>
<text x="23.1" y="203.4">1</text>
<text x="72.7" y="203.4">2</text>
<text x="120.5" y="203.4">3</text>
<text x="178.8" y="203.4">4</text>
</g>
<g font-size="1.7">
<text x="204.9" y="203.7">比例SCALE:2:5</text>
<text x="249.3" y="203.8">图纸 1 (共1)</text>
</g>
</svg>
